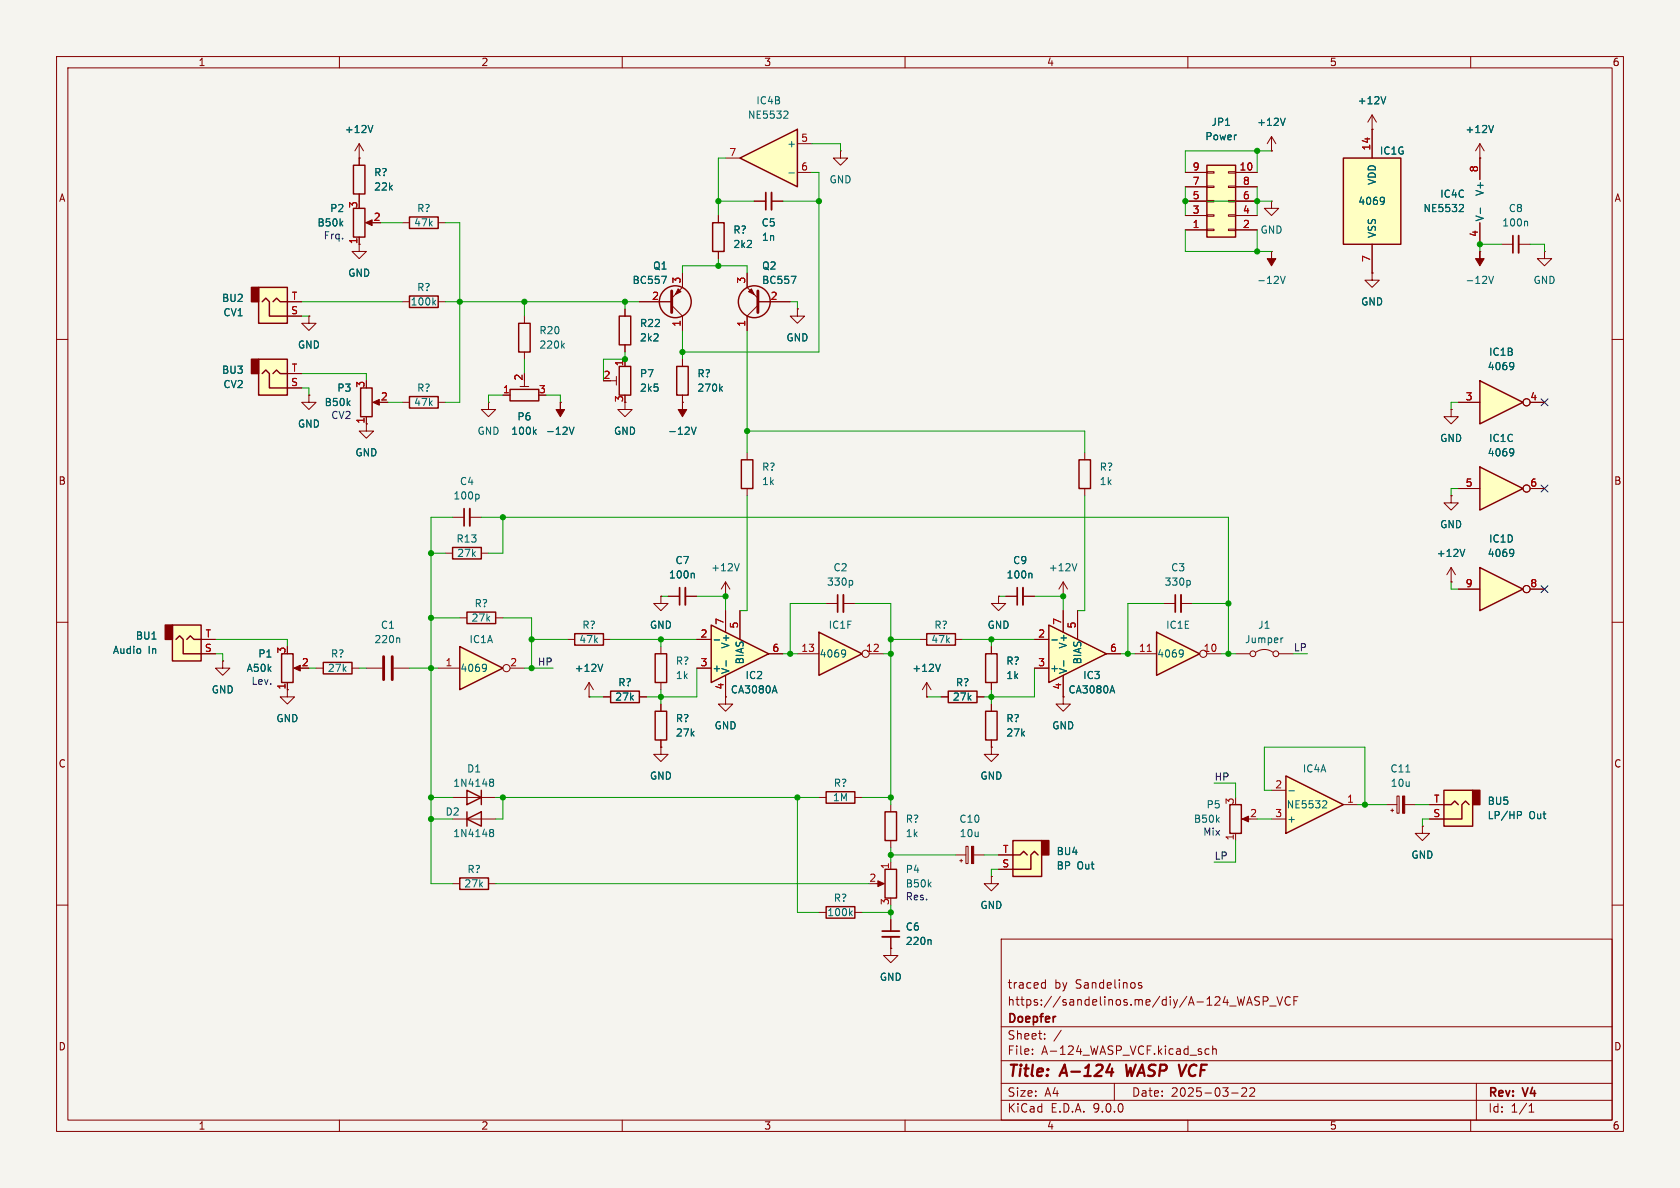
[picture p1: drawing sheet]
<svg xmlns="http://www.w3.org/2000/svg" width="297mm" height="210mm" viewBox="0 0 297 210" stroke-linecap="round" stroke-linejoin="round" font-family="sans-serif">
<path d="M0 0h297v210h-297z" fill="#f5f4ef" stroke="#f5f4ef" stroke-width=".18"/>
<g fill="none" stroke="#840000" stroke-width=".18">
<path d="M10 10h277v190h-277zM12 12h273v186h-273zM60 10v2M110 10v2M160 10v2M210 10v2M260 10v2M265.4 43.2h2.1M268.5 43.2h2M10 60h2M285 60h2M10 110h2"/>
<path d="M285 110h2M10 160h2M177 166h108v32h-108zM184.4 173.7l.4 .1M184.8 173.2v1.5M184.8 174.6l-.4 .1M201.8 173.8l-.3-.1-.3 .2 .1 .2 .5 .2v.3h-.6M220.4 177.7l.5-1.5 .5 1.5M220.5 177.3h.7M222.7 176.3l-.6-.1-.2 .1v.5l.6 .3 .2 .3-.3 .3-.6-.1M223.3 177l.7-.1 .2-.2-.1-.4-.2-.1h-.6v1.5M224.5 177.8h1.1"/>
<path d="M225.7 176.2l.5 1.5 .5-1.5M228.1 176.3a.6 .6 0 0 0-.7 0 .6 .6 0 0 0-.2 .8 .56 .56 0 0 0 .3 .5 .56 .56 0 0 0 .6 0M228.7 176.9h.5M229.5 176.2h-.8v1.5M285 160h2M60 198v2M110 198v2M160 198v2M177 194.5h108M177 191.5h108M177 187.5h108M177 181.5h108"/>
<path d="M182.5 186.3v.1M182.5 185.5v.1M184.7 183.6v.1M184.7 182.8v.1M187.6 182.1l-1.3 2M197 191.5v3M210 198v2M213.7 185.5l-.4-.1-.3 .3v.4l.2 .2h.5M214.4 185.5l.2-.1 .4 .1v.9M214.4 184.9v1.5M217.7 193.2h1.2M219.5 192.4l.6-.1 .2 .1 .1 .3-.9 1.1h.9"/>
<path d="M221 192.4l.5-.1 .2 .1 .1 .3-.9 1.1h.9M260 198v2M261 191.5v6.5M270.3 196.6h.9M270.3 195.5l.4-.4v1.5"/>
</g>
<path d="M195.6 189.5h1.2M196.6 188.9l-.2 1.3M199.1 188.2l.2 2 .6-1.4" fill="none" stroke="#840000" stroke-width=".4"/>
<path d="M267.5 41.7v3M186.5 179.7h.1" fill="none" stroke="#840000" stroke-width=".3"/>
<path d="M268.5 41.7v3" fill="none" stroke="#840000" stroke-width=".33"/>
<path d="M269.9 39.1l.2 .2v.6" fill="none" stroke="#006464" stroke-width=".18"/>
<path d="M261.6 100.3l7.6 3.8-7.6 3.9z" fill="#ffffc2"/>
<g fill="none" stroke="#840000" stroke-width=".25">
<path d="M62.5 29.2h2v5.1h-2zM62.5 36.8h2v5.1h-2zM72.4 38.4h5.1v2h-5.1zM72.4 52.3h5.1v2.1h-5.1zM63.8 68.6h2v5.1h-2zM90.2 68.8h5v2.1h-5zM57.1 117.1h5.1v2h-5.1zM261.6 100.3l7.6 3.8-7.6 3.9z"/>
<circle cx="119.4" cy="53.3" r="2.82"/>
</g>
<g fill="none" stroke="#840000" stroke-width=".18">
<path d="M63.5 27.9h.1M63.5 25.4v3.8M63.5 34.3v1.3M63.5 25.4l-.8 1.3M63.5 25.4l.8 1.3M65 39.4h1M71.1 39.4h1.3M77.5 39.4h1.2M148.6 26.7v1.2h1.3l-1.3 1.3-1.3-1.3h1.3M148.6 26.7h.1M261.6 27.9h.1M261.6 25.4v6.4"/>
<path d="M261.6 39.4v3.8M261.6 25.4l-.7 1.3M261.6 25.4l.8 1.3M63.5 41.9v2.6h1.3l-1.3 1.2-1.3-1.2h1.3M71.1 53.3h1.3M77.5 53.3h1.2M113 53.3h5.7M118.7 54l1.9 1.9v2.5M120.6 48.3v2.5l-1.9 1.9M261.6 44.5h.1M273 44.5v1.2h1.3l-1.3 1.3-1.2-1.3h1.2M273 44.5h.1"/>
<path d="M64.8 73.7v1.2M66.3 71.1h1M86.4 71.1v1.3h1.2l-1.2 1.3-1.3-1.3h1.3M86.4 71.1h.1M88.9 69.9h1.3M91.9 68.3h1.6M92.7 67.3v1M99.1 71.1h.1M256.5 87.6v1.3h1.3l-1.3 1.3-1.2-1.3h1.2M256.5 87.6h.1M55.9 118.1h1.2M62.2 118.1h1.3"/>
<path d="M256.5 102.9h.1M256.5 100.3l-.7 1.3M256.5 100.3l.8 1.3M256.5 100.3v2.6M257.8 104.1h3.8M270.5 104.1h2.5"/>
<circle cx="269.9" cy="104.1" r=".63"/>
</g>
<g fill="none" stroke="#006464" stroke-width=".18">
<path d="M65.9 22.2l-.4 1.2M258.2 36.1l.4 .1 .1 .3-.8 .9h.8M261.7 36.8v1M264 22.2l-.4 1.2M76.7 53.4l.3 .5M77 53.1l-.5 .5M117 48.8h.8l-.5 1.3M263.2 48.8l.4 1.3 .4-1.3M94.4 76.3l.4 .5M94.8 75.9l-.5 .5M100.6 75.5l.5 1.3 .4-1.3M259 97.1l-.5 1.3"/>
<path d="M267.4 97.1l.1 .1a1.03 1.03 0 0 1-.1 1.1M267.6 97.6l-.2 .3"/>
</g>
<g fill="#840000" stroke="#840000" stroke-width=".18">
<path d="M64.6 39.4l1.2-.5v1z"/>
<path d="M261.6 44.5v1.2h.8l-.8 1.3-.7-1.3h.7z"/>
<path d="M99.1 71.1v1.3h.7l-.7 1.3-.8-1.3h.8z"/>
<path d="M65.9 71.1l1.2-.5v1z"/>
<path d="M119.9 51.1l.5 .5-1 .5z"/>
</g>
<path d="M118.7 51.4v3.8" fill="none" stroke="#840000" stroke-width=".51"/>
<path d="M237.5 27.9h10.1v15.3h-10.1z" fill="#ffffc2"/>
<path d="M237.5 27.9h10.1v15.3h-10.1zM109.5 55.9h2v5.1h-2zM109.5 64.8h2v5.1h-2zM190.8 81.3h2v5.1h-2z" fill="none" stroke="#840000" stroke-width=".25"/>
<g fill="none" stroke="#840000" stroke-width=".18">
<path d="M224.8 26.7h.1M224.8 24.1l-.8 1.3M224.8 24.1l.8 1.3M224.8 24.1v2.6M242.6 22.9h.1M242.6 20.3v7.6M242.6 20.3l-.8 1.3M242.6 20.3l.7 1.3M110.5 54.6v1.3M242.6 43.2v5.1M107.9 67.3h1.1M109 66.5v1.6"/>
<path d="M110.5 71.1v1.3h1.3l-1.3 1.3-1.3-1.3h1.3M110.5 61v1.2M110.5 63.5v1.3M191.8 80v1.3M191.8 86.4v1.2"/>
</g>
<path d="M245 17.1l-.4 1.3M227.2 20.9l-.4 1.3M244.5 34.9l.2 .1a1.03 1.03 0 0 1-.2 1.1M244.7 35.4l-.2 .3" fill="none" stroke="#006464" stroke-width=".18"/>
<path d="M261.6 82.6l7.6 3.8-7.6 3.8z" fill="#ffffc2"/>
<path d="M261.6 82.6l7.6 3.8-7.6 3.8z" fill="none" stroke="#840000" stroke-width=".25"/>
<g fill="none" stroke="#840000" stroke-width=".18">
<path d="M256.5 72.4v1.3h1.3l-1.3 1.2-1.2-1.2h1.2M256.5 72.4h.1M257.8 86.4h3.8M270.5 86.4h2.5"/>
<circle cx="269.9" cy="86.4" r=".63"/>
</g>
<path d="M267.4 79.3l.1 .1a1.03 1.03 0 0 1-.1 1.1M267.6 79.9l-.2 .2" fill="none" stroke="#006464" stroke-width=".18"/>
<path d="M261.6 67.3l7.6 3.8-7.6 3.8z" fill="#ffffc2"/>
<path d="M119.6 64.8h2.1v5.1h-2.1zM261.6 67.3l7.6 3.8-7.6 3.8zM115.8 115.6h2.1v5.1h-2.1zM174.2 115.6h2.1v5.1h-2.1zM115.8 125.7h2.1v5.1h-2.1zM146 140h5.1v2h-5.1zM156.5 143.5h2v5.1h-2z" fill="none" stroke="#840000" stroke-width=".25"/>
<g fill="none" stroke="#840000" stroke-width=".18">
<path d="M224.8 44.5h.1M242.6 48.3v1.2h1.2l-1.2 1.3-1.3-1.3h1.3M242.6 48.3h.1M120.6 71.1h.1M120.6 63.5v1.3M120.6 69.9v1.2M257.8 71.1h3.8M270.5 71.1h2.5M116.8 114.3v1.3M175.3 114.3v1.3M116.8 120.7v1.2M116.8 124.5v1.2"/>
<path d="M116.8 130.8v1.3M128.3 123.2v1.3h1.2l-1.2 1.2-1.3-1.2h1.3M128.3 123.2h.1M163.8 123.2h.1M163.8 120.7l-.7 1.2M163.8 120.7l.8 1.2M163.8 120.7v2.5M175.3 120.7v1.2M144.8 141h1.2M151.1 141h1.3M157.5 142.2v1.3M157.5 148.6v1.3"/>
<path d="M168.9 151.1h1.9M169.7 152.1h.5M169.9 151.9v.5M170.8 149.6h.3v3.1h-.3zM172.1 151.1h1.9"/>
<circle cx="269.9" cy="71.1" r=".63"/>
</g>
<path d="M226.4 48.8l.4 1.3 .4-1.3M122.2 75.5l.4 1.3 .5-1.3M127.4 68.7l.3 .5M127.7 68.3l-.5 .5M267.4 64.1l.1 .1a1.03 1.03 0 0 1-.1 1.1M267.6 64.6l-.2 .3M166.2 117.4l-.4 1.3" fill="none" stroke="#006464" stroke-width=".18"/>
<g fill="#840000" stroke="#840000" stroke-width=".18">
<path d="M224.8 44.5v1.2h.8l-.8 1.3-.8-1.3h.8z"/>
<path d="M120.6 71.1v1.3h.8l-.8 1.3-.7-1.3h.7z"/>
<path d="M171.8 149.6h.3v3.1h-.3z"/>
</g>
<path d="M185.4 110.5l10.2 5.1-10.2 5.1z" fill="#ffffc2"/>
<path d="M131.1 81.3h2v5.1h-2zM185.4 110.5l10.2 5.1-10.2 5.1zM107.9 122.2h5.1v2h-5.1z" fill="none" stroke="#840000" stroke-width=".25"/>
<g fill="none" stroke="#840000" stroke-width=".18">
<path d="M132.1 80v1.3M132.1 86.4v1.2M118.1 105.4h2M121.2 105.4h2M128.3 105.4h.1M128.3 102.9l-.8 1.2M128.3 102.9l.7 1.2M128.3 102.9v2.5M182.9 113h2.5M182.9 118.1h2.5M188 108v3.8M188 119.4v3.8"/>
<path d="M190.5 108v5M195.6 115.6h2.5M104.1 123.2h.1M104.1 120.7l-.7 1.2M104.1 120.7l.8 1.2M104.1 120.7v2.5M106.7 123.2h1.2M113 123.2h1.3M116.8 132.1v1.3h1.3l-1.3 1.2-1.2-1.2h1.2M116.8 132.1h.1"/>
</g>
<path d="M130.7 99.6l-.4 1.3M106.6 117.4l-.5 1.3M122.6 101.3l.1 .2v.7M185.9 113.1h1M188.1 116.8v1M196.6 121.2l.5 1.3" fill="none" stroke="#006464" stroke-width=".18"/>
<path d="M120.1 103.9v3" fill="none" stroke="#840000" stroke-width=".3"/>
<path d="M121.2 103.9v3" fill="none" stroke="#840000" stroke-width=".33"/>
<path d="M125.7 110.5l10.2 5.1-10.2 5.1z" fill="#ffffc2"/>
<path d="M101.6 112h5.1v2h-5.1zM125.7 110.5l10.2 5.1-10.2 5.1z" fill="none" stroke="#840000" stroke-width=".25"/>
<path d="M100.3 113h1.3M106.7 113h1.2M116.8 105.4v1.3h1.3l-1.3 1.3-1.2-1.3h1.2M116.8 105.4h.1M123.2 113h2.5M123.2 118.1h2.5M128.3 108v3.8M128.3 119.4v3.8M130.8 108v5M135.9 115.6h2.5" fill="none" stroke="#840000" stroke-width=".18"/>
<path d="M126.3 113.1h.9M128.4 116.8v1M136.9 121.2l.5 1.3" fill="none" stroke="#006464" stroke-width=".18"/>
<path d="M179.1 148.6h5v6.3h-5z" fill="#ffffc2"/>
<path d="M184.1 148.6h1.3v2.5h-1.3z" fill="#840000" stroke="#840000" stroke-width=".25"/>
<path d="M126 39.4h2v5.1h-2zM91.7 57.2h2v5h-2zM72.4 70.1h5.1v2h-5.1zM174.2 125.7h2.1v5.1h-2.1zM179.1 148.6h5v6.3h-5zM179.1 151.1h1.2l.7-.6 .6 .6M183.5 151.1l-.6-.6-.7 .6v2.6h-3.1" fill="none" stroke="#840000" stroke-width=".25"/>
<g fill="none" stroke="#840000" stroke-width=".18">
<path d="M127 38.1v1.3M133.3 35.6h2.1M136.4 35.6h2M224.8 35.6v1.2h1.3l-1.3 1.3-1.3-1.3h1.3M224.8 35.6h.1M92.7 55.9v1.3M127 44.5v1.2M141 54.6v1.3h1.2l-1.2 1.3-1.3-1.3h1.3M141 54.6h.1M71.1 71.1h1.3M77.5 71.1h1.2M92.7 62.2v1.3"/>
<path d="M146 106.7h2.1M149.1 106.7h2M176.5 105.4v1.3h1.3l-1.3 1.3-1.2-1.3h1.2M176.5 105.4h.1M177.8 105.4h2M180.8 105.4h2.1M188 105.4h.1M188 102.9l-.8 1.2M188 102.9l.7 1.2M188 102.9v2.5M175.3 132.1v1.3h1.2l-1.2 1.2-1.3-1.2h1.3M175.3 132.1h.1"/>
<path d="M175.3 124.5v1.2M175.3 130.8v1.3M188 123.2v1.3h1.2l-1.2 1.2-1.3-1.2h1.3M188 123.2h.1M176.5 153.7h2.6M176.5 151.1h2.6"/>
</g>
<path d="M99.4 61.1l.4 .4M99.8 60.7l-.5 .5M190.4 99.6l-.4 1.3M150.5 102.6l.2 .2v.4l-.2 .2M182.3 101.3l.1 .2v.7" fill="none" stroke="#006464" stroke-width=".18"/>
<path d="M135.4 34v3.1M148.1 105.2v3M179.8 103.9v3" fill="none" stroke="#840000" stroke-width=".3"/>
<path d="M136.4 34v3.1M149.1 105.2v3M180.8 103.9v3" fill="none" stroke="#840000" stroke-width=".33"/>
<path d="M144.8 111.8l7.6 3.8-7.6 3.8z" fill="#ffffc2"/>
<path d="M49.8 115.6h2v5.1h-2zM144.8 111.8l7.6 3.8-7.6 3.8zM163.8 112h5.1v2h-5.1zM167.6 122.2h5.1v2h-5.1zM156.5 153.7h2v5.1h-2zM146 160.3h5.1v2h-5.1z" fill="none" stroke="#840000" stroke-width=".25"/>
<g fill="none" stroke="#840000" stroke-width=".18">
<path d="M52.3 118.1h1M141 115.6h3.8M153.7 115.6h2.5M162.6 113h1.2M168.9 113h1.3M50.8 120.7v2.5h1.3l-1.3 1.3-1.3-1.3h1.3M166.4 123.2h1.2M172.7 123.2h1.3M154.9 156.2h1.1M157.5 152.4v1.3M175.3 154.9v1.3h1.2l-1.2 1.3-1.3-1.3h1.3M175.3 154.9h.1"/>
<path d="M251.5 146.1v1.2h1.2l-1.2 1.3-1.3-1.3h1.3M251.5 146.1h.1M144.8 161.3h1.2M151.1 161.3h1.3"/>
<circle cx="153" cy="115.6" r=".63"/>
</g>
<path d="M149.3 114.9l.1 .1a1.03 1.03 0 0 1-.1 1.1M149.5 115.4l-.2 .3M150.3 161.4l.4 .5M150.7 161l-.5 .5" fill="none" stroke="#006464" stroke-width=".18"/>
<g fill="#840000" stroke="#840000" stroke-width=".18">
<path d="M155.2 155.7l1.1 .5-1.1 .5z"/>
<path d="M51.9 118.1l1.2-.5v1z"/>
</g>
<path d="M255.3 139.7h5v6.4h-5z" fill="#ffffc2"/>
<path d="M260.3 139.7h1.3v2.5h-1.3z" fill="#840000" stroke="#840000" stroke-width=".25"/>
<path d="M255.3 139.7h5v6.4h-5zM255.3 142.2h1.2l.7-.6 .6 .6M259.7 142.2l-.6-.6-.7 .6v2.6h-3.1" fill="none" stroke="#840000" stroke-width=".25"/>
<path d="M205.7 106.7h2.1M208.8 106.7h2M252.7 144.8h2.6M252.7 142.2h2.6" fill="none" stroke="#840000" stroke-width=".18"/>
<path d="M210.2 102.6l.2 .2v.4l-.2 .2M268.3 143.5h.4l.3 .2-.1 .4h-.6" fill="none" stroke="#006464" stroke-width=".18"/>
<path d="M207.8 105.2v3" fill="none" stroke="#840000" stroke-width=".3"/>
<path d="M208.8 105.2v3" fill="none" stroke="#840000" stroke-width=".33"/>
<path d="M45.7 50.8h5.1v6.4h-5.1z" fill="#ffffc2"/>
<path d="M44.4 50.8h1.3v2.5h-1.3z" fill="#840000" stroke="#840000" stroke-width=".25"/>
<path d="M45.7 50.8h5.1v6.4h-5.1zM46.4 53.3l.6-.6 .6 .6v2.6h3.2M48.3 53.3l.6-.6 .6 .6h1.3" fill="none" stroke="#840000" stroke-width=".25"/>
<path d="M50.8 55.9h2.5M50.8 53.3h2.5" fill="none" stroke="#840000" stroke-width=".18"/>
<path d="M45.7 63.5h5.1v6.4h-5.1z" fill="#ffffc2"/>
<path d="M44.4 63.5h1.3v2.5h-1.3z" fill="#840000" stroke="#840000" stroke-width=".25"/>
<path d="M45.7 63.5h5.1v6.4h-5.1zM46.4 66l.6-.6 .6 .6v2.6h3.2M48.3 66l.6-.6 .6 .6h1.3M80 96.8h5.1v2h-5.1zM82.5 108.2h5.1v2h-5.1zM82.5 139.7l2.6 1.3-2.6 1.2zM85.1 139.7v2.5M81.3 155.2h5.1v2h-5.1zM82.5 144.8l2.6-1.3v2.6zM82.5 143.5v2.6M217.4 142.2h2.1v5.1h-2.1z" fill="none" stroke="#840000" stroke-width=".25"/>
<g fill="none" stroke="#840000" stroke-width=".18">
<path d="M54.6 55.9v1.3h1.3l-1.3 1.2-1.3-1.2h1.3M54.6 55.9h.1M50.8 68.6h2.5M50.8 66h2.5M78.7 97.8h1.3M80 91.4h2M83.1 91.4h2M85.1 97.8h1.3M64.8 118.1h2.8M69.6 118.1h2.8M81.3 109.2h1.2M87.6 109.2h1.3"/>
<path d="M218.4 115.6h2.6M222 115.3a2.54 2.54 0 0 1 3 0M226.1 115.6h2.5M80 141h7.6M80 144.8h7.6M80 156.2h1.3M86.4 156.2h1.2M218.4 147.3v1.3M220 144.8h1M245.1 142.2h1.9M245.9 143.3h.5M246.1 143v.5"/>
<path d="M247 140.7h.3v3.1h-.3zM248.3 142.2h1.9M157.5 167.6v1.3h-1.3l1.3 1.3 1.2-1.3h-1.2M157.5 167.6h.1M157.5 162.6v2M157.5 165.6v2"/>
<circle cx="221.5" cy="115.6" r=".51"/>
<circle cx="225.6" cy="115.6" r=".51"/>
</g>
<g fill="none" stroke="#006464" stroke-width=".18">
<path d="M84.5 87.4l.2 .2v.4l-.2 .2M70.5 112.8l.2 .1v.7M226.8 112.8l-.3 .1M86.7 138.2l.1 .1M86.7 137.8l.3-.1 .2 .2 .1 .1-.3 .3M86.8 138.3h.2M86.8 138.3h-.1M87 138.3l.3 .2-.1 .4-.2 .1-.3-.1M248.5 136.5h.8M86.7 146.7l.3-.1 .2 .2 .1 .1-.3 .3M86.7 147.1l.1 .1M86.8 147.2h.2"/>
<path d="M86.8 147.2h-.1M87 147.2l.3 .2-.1 .4-.2 .1-.3-.1M164.4 166.1l.2 .2v.7"/>
</g>
<path d="M82 89.9v3.1M156 164.6h3" fill="none" stroke="#840000" stroke-width=".3"/>
<path d="M83.1 89.9v3.1M156 165.6h3" fill="none" stroke="#840000" stroke-width=".33"/>
<path d="M67.8 116.1v4M69.3 116.1v4" fill="none" stroke="#840000" stroke-width=".51"/>
<g fill="#840000" stroke="#840000" stroke-width=".18">
<path d="M219.6 144.8l1.1-.5v1z"/>
<path d="M248 140.7h.3v3.1h-.3z"/>
</g>
<path d="M130.8 27.9l10.2-5v10.1z" fill="#ffffc2"/>
<path d="M130.8 27.9l10.2-5v10.1z" fill="none" stroke="#840000" stroke-width=".25"/>
<path d="M128.3 27.9h2.5M141 25.4h2.5M141 30.5h2.5" fill="none" stroke="#840000" stroke-width=".18"/>
<path d="M138.8 19.6l.4 .1 .1 .3-.8 .9h.8M139.5 30.6h.9" fill="none" stroke="#006464" stroke-width=".18"/>
<path d="M30.5 110.5h5.1v6.3h-5.1z" fill="#ffffc2"/>
<path d="M29.2 110.5h1.3v2.5h-1.3z" fill="#840000" stroke="#840000" stroke-width=".25"/>
<path d="M30.5 110.5h5.1v6.3h-5.1zM31.1 113l.6-.6 .7 .6v2.6h3.2M33 113l.7-.6 .6 .6h1.3" fill="none" stroke="#840000" stroke-width=".25"/>
<path d="M54.6 69.9v1.2h1.3l-1.3 1.3-1.3-1.3h1.3M54.6 69.9h.1M64.8 74.9v1.3h1.2l-1.2 1.3-1.3-1.3h1.3M35.6 115.6h2.5M35.6 113h2.5M39.4 116.8v1.3h1.2l-1.2 1.3-1.3-1.3h1.3M39.4 116.8h.1" fill="none" stroke="#840000" stroke-width=".18"/>
<path d="M213.4 29.2h5v12.7h-5z" fill="#ffffc2"/>
<path d="M213.4 29.2h5v12.7h-5z" fill="none" stroke="#840000" stroke-width=".25"/>
<g fill="none" stroke="#840000" stroke-width=".18">
<path d="M209.5 38.1h3.9M209.5 35.6h3.9M209.5 33h3.9M209.5 30.5h3.9M213.4 38h1.2v.2h-1.2zM213.4 35.4h1.2v.3h-1.2zM213.4 32.9h1.2v.2h-1.2zM213.4 30.4h1.2v.2h-1.2zM217.2 38h1.2v.2h-1.2zM217.2 35.4h1.2v.3h-1.2zM217.2 32.9h1.2v.2h-1.2zM217.2 30.4h1.2v.2h-1.2z"/>
<path d="M218.4 38.1h3.8M218.4 35.6h3.8M218.4 33h3.8M218.4 30.5h3.8M209.5 40.6h3.9M213.4 40.5h1.2v.3h-1.2zM217.2 40.5h1.2v.3h-1.2zM218.4 40.6h3.8"/>
</g>
<path d="M204.5 111.8l7.6 3.8-7.6 3.8z" fill="#ffffc2"/>
<g fill="none" stroke="#840000" stroke-width=".25">
<path d="M204.5 111.8l7.6 3.8-7.6 3.8z"/>
<circle cx="133.3" cy="53.3" r="2.82"/>
</g>
<g fill="none" stroke="#840000" stroke-width=".18">
<path d="M132.1 48.3v2.5l1.9 1.9M134 54l-1.9 1.9v2.5M134 53.3h5.7M200.7 115.6h3.8M213.4 115.6h2.5"/>
<circle cx="212.7" cy="115.6" r=".63"/>
</g>
<path d="M202.8 115.2h.7" fill="none" stroke="#a90000" stroke-width=".18"/>
<path d="M139.9 48.8h.8l-.5 1.3M208.9 114.9l.2 .1a1.03 1.03 0 0 1-.2 1.1M209.2 115.4l-.3 .3" fill="none" stroke="#006464" stroke-width=".18"/>
<path d="M134 51.4v3.8" fill="none" stroke="#840000" stroke-width=".51"/>
<path d="M132.3 51.6l.5-.5 .5 1z" fill="#840000" stroke="#840000" stroke-width=".18"/>
<path d="M227.3 137.2l10.2 5-10.2 5.1z" fill="#ffffc2"/>
<path d="M227.3 137.2l10.2 5-10.2 5.1z" fill="none" stroke="#840000" stroke-width=".25"/>
<path d="M224.8 139.7h2.5M224.8 144.8h2.5M237.5 142.2h2.5" fill="none" stroke="#840000" stroke-width=".18"/>
<path d="M227.9 139.8h.9M234 141.5l.4 .1 .2 .3-.8 .9h.8" fill="none" stroke="#006464" stroke-width=".18"/>
<path d="M81.3 114.3l7.6 3.8-7.6 3.8z" fill="#ffffc2"/>
<path d="M81.3 114.3l7.6 3.8-7.6 3.8z" fill="none" stroke="#840000" stroke-width=".25"/>
<g fill="none" stroke="#840000" stroke-width=".18">
<path d="M63.5 27.9h.1M63.5 27.9v1.3M63.5 34.3v1.3M127 38.1v1.3M133.3 35.6h2.1M136.4 35.6h2M209.5 38.1h3.9M209.5 35.6h3.9M209.5 33h3.9M209.5 30.5h3.9M218.4 38.1h3.8M218.4 35.6h3.8"/>
<path d="M218.4 33h3.8M218.4 30.5h3.8M224.8 26.7h.1M242.6 22.9h.1M242.6 22.9v5M261.6 27.9h.1M261.6 27.9v3.9M261.6 39.4v3.8M50.8 53.3h2.5M50.8 55.9h2.5M54.6 55.9h.1M63.5 41.9v1.3"/>
<path d="M110.5 54.6v1.3M113 53.3h5.7M120.6 48.3v2.5M120.6 55.9v2.5M127 44.5v1.2M132.1 48.3v2.5M132.1 55.9v2.5M134 53.3h5.7M141 54.6h.1M209.5 40.6h3.9M218.4 40.6h3.8M242.6 48.3h.1"/>
<path d="M242.6 43.2v5.1M50.8 68.6h2.5M50.8 66h2.5M54.6 69.9h.1M64.8 73.7v1.2M88.9 69.9h1.3M99.1 71.1h.1M110.5 61v1.2M110.5 63.5v1.3M120.6 71.1h.1M120.6 63.5v1.3M120.6 69.9v1.2"/>
<path d="M256.5 72.4h.1M257.8 71.1h3.8M270.5 71.1h2.5M256.5 87.6h.1M257.8 86.4h3.8M270.5 86.4h2.5M35.6 113h2.5M35.6 115.6h2.5M39.4 116.8h.1M77.5 118.1h3.8M90.2 118.1h2.5M116.8 105.4h.1"/>
<path d="M118.1 105.4h2M121.2 105.4h2M123.2 118.1h2.5M123.2 113h2.5M128.3 108v3.8M128.3 119.4v3.8M130.8 108v5M135.9 115.6h2.5M175.3 114.3v1.3M176.5 105.4h.1M177.8 105.4h2M180.8 105.4h2.1"/>
<path d="M182.9 118.1h2.5M182.9 113h2.5M188 108v3.8M188 119.4v3.8M190.5 108v5M195.6 115.6h2.5M256.5 102.9h.1M257.8 104.1h3.8M270.5 104.1h2.5M50.8 120.7v1.2M104.1 123.2h.1M106.7 123.2h1.2"/>
<path d="M113 123.2h1.3M116.8 132.1h.1M116.8 124.5v1.2M116.8 130.8v1.3M128.3 123.2h.1M163.8 123.2h.1M166.4 123.2h1.2M172.7 123.2h1.3M175.3 132.1h.1M175.3 120.7v1.2M175.3 124.5v1.2M175.3 130.8v1.3"/>
<path d="M188 123.2h.1M175.3 154.9h.1M176.5 153.7h2.6M176.5 151.1h2.6M251.5 146.1h.1M252.7 144.8h2.6M252.7 142.2h2.6M157.5 167.6h.1M157.5 162.6v2M157.5 165.6v2"/>
<circle cx="269.9" cy="71.1" r=".63"/>
<circle cx="269.9" cy="86.4" r=".63"/>
<circle cx="89.5" cy="118.1" r=".63"/>
<circle cx="269.9" cy="104.1" r=".63"/>
</g>
<g fill="none" stroke="#006464" stroke-width=".18">
<path d="M245 17.1l-.4 1.3M65.9 22.2l-.4 1.2M227.2 20.9l-.4 1.3M244.5 34.9l.2 .1a1.03 1.03 0 0 1-.2 1.1M244.7 35.4l-.2 .3M258.2 36.1l.4 .1 .1 .3-.8 .9h.8M261.7 36.8v1M264 22.2l-.4 1.2M117 48.8h.8l-.5 1.3M139.9 48.8h.8l-.5 1.3M94.4 76.3l.4 .5M94.8 75.9l-.5 .5"/>
<path d="M100.6 75.5l.5 1.3 .4-1.3M122.2 75.5l.4 1.3 .5-1.3M127.4 68.7l.3 .5M127.7 68.3l-.5 .5M267.4 79.3l.1 .1a1.03 1.03 0 0 1-.1 1.1M267.4 64.1l.1 .1a1.03 1.03 0 0 1-.1 1.1M267.6 79.9l-.2 .2M267.6 64.6l-.2 .3M259 97.1l-.5 1.3M267.4 97.1l.1 .1a1.03 1.03 0 0 1-.1 1.1M267.6 97.6l-.2 .3M85.8 117.4l.1 .1a1.03 1.03 0 0 1-.1 1.1"/>
<path d="M86 118l-.2 .2M106.6 117.4l-.5 1.3M122.6 101.3l.1 .2v.7M126.3 113.1h.9M128.4 116.8v1M166.2 117.4l-.4 1.3M182.3 101.3l.1 .2v.7M185.9 113.1h1M188.1 116.8v1M136.9 121.2l.5 1.3M196.6 121.2l.5 1.3M268.3 143.5h.4l.3 .2-.1 .4h-.6"/>
<path d="M164.4 166.1l.2 .2v.7"/>
</g>
<g fill="none" stroke="#009600" stroke-width=".18">
<path d="M67.3 39.4h3.8M78.7 39.4h2.6v31.7h-2.6M127 35.6h6.3M128.3 27.9h-1.3v10.2M138.4 35.6h6.4M143.5 30.5h1.3v31.7h-24.2M143.5 25.4h5.1v1.3M209.5 35.6h15.3M209.5 33v5.1M222.2 26.7v3.8M222.2 33v5.1M224.8 26.7h-15.3v3.8"/>
<path d="M53.3 53.3h17.8M53.3 55.9h1.3M78.7 53.3h34.3M92.7 53.3v2.6M110.5 53.3v1.3M120.6 48.3v-1.3h11.5v1.3M120.6 58.4v5.1M127 45.7v1.3M132.1 58.4v21.6M139.7 53.3h1.3v1.3M209.5 40.6v3.9h15.3M222.2 40.6v3.9"/>
<path d="M265.4 43.2h-3.8v1.3M270.5 43.2h2.5v1.3M53.3 68.6h1.3v1.3M53.3 66h11.5v1.3M68.6 71.1h2.5M88.9 69.9h-2.5v1.2M92.7 63.5v2.5M96.5 69.9h2.6v1.2M110.5 62.2v1.3h-3.8v3.8M132.1 76.2h59.7v3.8M257.8 71.1h-1.3v1.3M76.2 97.8h2.5"/>
<path d="M80 91.4h-3.8v64.8h3.8M85.1 91.4h132.1v24.2M88.9 91.4v6.4h-2.5M132.1 87.6v20.4h-1.3M191.8 87.6v20.4h-1.3M257.8 86.4h-1.3v1.2M38.1 113h12.7v1.3M38.1 115.6h1.3v1.2M54.6 118.1h1.3M63.5 118.1h1.3M72.4 118.1h5.1M76.2 109.2h5.1"/>
<path d="M88.9 109.2h5.1v8.9M92.7 118.1h5.1M94 113h6.3M107.9 113h15.3M116.8 105.4h1.3M116.8 113v1.3M123.2 105.4h5.1v2.6M123.2 118.1v5.1h-8.9M138.4 115.6h2.6M146 106.7h-6.3v8.9M151.1 106.7h6.4v35.5M156.2 115.6h1.3"/>
<path d="M157.5 113h5.1M170.2 113h12.7M175.3 113v1.3M176.5 105.4h1.3M182.9 105.4h5.1v2.6M182.9 118.1v5.1h-8.9M198.1 115.6h2.6M205.7 106.7h-6.3v8.9M210.8 106.7h6.4M215.9 115.6h2.5M256.5 102.9v1.2h1.3M104.1 123.2h2.6"/>
<path d="M116.8 121.9v2.6M163.8 123.2h2.6M175.3 121.9v2.6M214.6 138.4h3.8v2.6M224.8 139.7h-1.3v-7.6h17.8v10.1M76.2 144.8h3.8M76.2 141h3.8M87.6 156.2h66.1M87.6 141h57.2M88.9 141v3.8h-1.3M141 141v20.3h3.8M152.4 141h5.1"/>
<path d="M157.5 149.9v2.5M157.5 151.1h11.4M174 151.1h2.5M176.5 153.7h-1.2v1.2M218.4 148.6v3.8h-3.8M222.2 144.8h2.6M240 142.2h5.1M250.2 142.2h2.5M252.7 144.8h-1.2v1.3M152.4 161.3h5.1M157.5 160v2.6"/>
</g>
<path d="M272.4 70.5l1.3 1.2M273.7 70.5l-1.3 1.2M272.4 85.8l1.3 1.2M273.7 85.8l-1.3 1.2M272.4 103.5l1.3 1.2M273.7 103.5l-1.3 1.2" fill="none" stroke="#000084" stroke-width=".18"/>
<g fill="#009600" stroke="#009600" stroke-width=".18">
<circle cx="199.4" cy="115.6" r=".46"/>
<circle cx="217.2" cy="115.6" r=".46"/>
<circle cx="217.2" cy="106.7" r=".46"/>
<circle cx="241.3" cy="142.2" r=".46"/>
<circle cx="157.5" cy="161.3" r=".46"/>
<circle cx="141" cy="141" r=".46"/>
<circle cx="157.5" cy="151.1" r=".46"/>
<circle cx="222.2" cy="26.7" r=".46"/>
<circle cx="127" cy="35.6" r=".46"/>
<circle cx="144.8" cy="35.6" r=".46"/>
<circle cx="222.2" cy="44.5" r=".46"/>
<circle cx="222.2" cy="35.6" r=".46"/>
<circle cx="209.5" cy="35.6" r=".46"/>
<circle cx="261.6" cy="43.2" r=".46"/>
<circle cx="157.5" cy="115.6" r=".46"/>
<circle cx="157.5" cy="113" r=".46"/>
<circle cx="188" cy="105.4" r=".46"/>
<circle cx="139.7" cy="115.6" r=".46"/>
<circle cx="157.5" cy="141" r=".46"/>
<circle cx="175.3" cy="123.2" r=".46"/>
<circle cx="175.3" cy="113" r=".46"/>
<circle cx="116.8" cy="113" r=".46"/>
<circle cx="88.9" cy="91.4" r=".46"/>
<circle cx="128.3" cy="105.4" r=".46"/>
<circle cx="116.8" cy="123.2" r=".46"/>
<circle cx="127" cy="47" r=".46"/>
<circle cx="92.7" cy="53.3" r=".46"/>
<circle cx="110.5" cy="53.3" r=".46"/>
<circle cx="81.3" cy="53.3" r=".46"/>
<circle cx="120.6" cy="62.2" r=".46"/>
<circle cx="132.1" cy="76.2" r=".46"/>
<circle cx="110.5" cy="63.5" r=".46"/>
<circle cx="76.2" cy="118.1" r=".46"/>
<circle cx="76.2" cy="109.2" r=".46"/>
<circle cx="76.2" cy="97.8" r=".46"/>
<circle cx="94" cy="113" r=".46"/>
<circle cx="76.2" cy="144.8" r=".46"/>
<circle cx="76.2" cy="141" r=".46"/>
<circle cx="88.9" cy="141" r=".46"/>
<circle cx="94" cy="118.1" r=".46"/>
</g>
<g font-size="2.8" fill="#840000">
<text x="178" y="190.9">Title:</text>
<text x="187.7" y="190.9">A-124</text>
<text x="199.9" y="190.9">WASP VCF</text>
</g>
<g font-size="2.1" fill="#840000">
<text x="178" y="178">https://sandelinos.me/diy/A-124_WASP_VCF</text>
<text x="178" y="175">traced</text>
<text x="186.4" y="175">by</text>
<text x="190.2" y="175">Sandelinos</text>
<text x="178" y="184">Sheet:</text>
<text x="178" y="181.2">Doepfer</text>
<text x="178" y="186.7">File:</text>
<text x="184.1" y="186.7">A-124_WASP_VCF.kicad_sch</text>
<text x="178" y="196.9">KiCad</text>
<text x="178" y="194.1">Size:</text>
<text x="184.7" y="194.1">A4</text>
<text x="185.7" y="196.9">E.D.A.</text>
<text x="193.3" y="196.9">9.0.0</text>
<text x="200" y="194.1">Date:</text>
<text x="207" y="194.1">2025-03-22</text>
<text x="263" y="194.3">Rev:</text>
<text x="263" y="196.9">Id:</text>
<text x="267.1" y="196.9">1/1</text>
<text x="269.4" y="194.3">V4</text>
</g>
<g font-size="1.8" fill="#840000">
<text x="35" y="11.9">1</text>
<text x="85" y="11.9">2</text>
<text x="135" y="11.9">3</text>
<text x="185" y="11.9">4</text>
<text x="235" y="11.9">5</text>
<text x="285" y="11.9">6</text>
<text x="10.3" y="35.9">A</text>
<text x="285.3" y="35.9">A</text>
<text x="110.2" y="71.2" transform="rotate(-90 110.2 71.2)">3</text>
<text x="64.5" y="75" transform="rotate(-90 64.5 75)">1</text>
<text x="10.3" y="85.9">B</text>
<text x="285.3" y="85.9">B</text>
<text x="10.3" y="135.9">C</text>
<text x="285.3" y="135.9">C</text>
<text x="10.3" y="185.9">D</text>
<text x="285.3" y="185.9">D</text>
<text x="35" y="199.9">1</text>
<text x="85" y="199.9">2</text>
<text x="135" y="199.9">3</text>
<text x="185" y="199.9">4</text>
<text x="235" y="199.9">5</text>
<text x="285" y="199.9">6</text>
</g>
<g font-size="1.8" fill="#006464">
<text x="60.9" y="23.7">+12V</text>
<text x="132.1" y="21.2">NE5532</text>
<text x="133.6" y="18.6">IC4B</text>
<text x="214.1" y="22.5">JP1</text>
<text x="222.1" y="22.5">+12V</text>
<text x="239.9" y="18.6">+12V</text>
<text x="259" y="23.7">+12V</text>
<text x="139.1" y="26.3">+</text>
<text x="213" y="25">Power</text>
<text x="243.8" y="27.5">IC1G</text>
<text x="66" y="33.9">22k</text>
<text x="66" y="31.3">R?</text>
<text x="146.6" y="32.6">GND</text>
<text x="243.4" y="32.8" transform="rotate(-90 243.4 32.8)">VDD</text>
<text x="254.5" y="35.2">IC4C</text>
<text x="262.5" y="34.7" transform="rotate(-90 262.5 34.7)">V+</text>
<text x="56" y="40.2">B50k</text>
<text x="58.3" y="37.7">P2</text>
<text x="73.1" y="40.2">47k</text>
<text x="73.6" y="37.7">R?</text>
<text x="129.5" y="41.5">R?</text>
<text x="134.5" y="40.2">C5</text>
<text x="222.8" y="41.5">GND</text>
<text x="240" y="36.4">4069</text>
<text x="251.5" y="37.7">NE5532</text>
<text x="262.5" y="39.2" transform="rotate(-90 262.5 39.2)">V-</text>
<text x="265.5" y="40.2">100n</text>
<text x="266.6" y="37.7">C8</text>
<text x="115.4" y="47.9">Q1</text>
<text x="129.5" y="44">2k2</text>
<text x="134.6" y="42.8">1n</text>
<text x="134.6" y="47.9">Q2</text>
<text x="243.4" y="42.2" transform="rotate(-90 243.4 42.2)">VSS</text>
<text x="39.2" y="53.6">BU2</text>
<text x="61.5" y="49.1">GND</text>
<text x="73.6" y="51.7">R?</text>
<text x="111.7" y="50.4">BC557</text>
<text x="134.6" y="50.4">BC557</text>
<text x="222.1" y="50.4">-12V</text>
<text x="259" y="50.4">-12V</text>
<text x="271" y="50.4">GND</text>
<text x="39.4" y="56.1">CV1</text>
<text x="72.5" y="54.2">100k</text>
<text x="95.3" y="59.3">R20</text>
<text x="113" y="58">R22</text>
<text x="240.5" y="54.2">GND</text>
<text x="52.6" y="61.8">GND</text>
<text x="95.3" y="61.8">220k</text>
<text x="113" y="60.6">2k2</text>
<text x="138.9" y="60.6">GND</text>
<text x="262.9" y="65.6">4069</text>
<text x="263.2" y="63.1">IC1B</text>
<text x="39.2" y="66.3">BU3</text>
<text x="39.4" y="68.8">CV2</text>
<text x="57.3" y="72">B50k</text>
<text x="59.5" y="69.4">P3</text>
<text x="73.1" y="72">47k</text>
<text x="73.6" y="69.4">R?</text>
<text x="113" y="66.9">P7</text>
<text x="113" y="69.4">2k5</text>
<text x="123.2" y="66.9">R?</text>
<text x="123.2" y="69.4">270k</text>
<text x="52.6" y="75.8">GND</text>
<text x="84.3" y="77.1">GND</text>
<text x="90.3" y="77.1">100k</text>
<text x="91.4" y="74.5">P6</text>
<text x="96.4" y="77.1">-12V</text>
<text x="108.5" y="77.1">GND</text>
<text x="118" y="77.1">-12V</text>
<text x="62.7" y="80.9">GND</text>
<text x="134.6" y="83.4">R?</text>
<text x="194.3" y="83.4">R?</text>
<text x="254.5" y="78.3">GND</text>
<text x="262.9" y="80.9">4069</text>
<text x="263.2" y="78.3">IC1C</text>
<text x="80.1" y="88.5">100p</text>
<text x="81.2" y="86">C4</text>
<text x="134.6" y="86">1k</text>
<text x="194.3" y="86">1k</text>
<text x="254.5" y="93.6">GND</text>
<text x="80.6" y="96.1">R13</text>
<text x="80.7" y="98.7">27k</text>
<text x="119.3" y="99.9">C7</text>
<text x="125.6" y="101.2">+12V</text>
<text x="147.3" y="101.2">C2</text>
<text x="179" y="99.9">C9</text>
<text x="185.3" y="101.2">+12V</text>
<text x="206.9" y="101.2">C3</text>
<text x="253.9" y="98.7">+12V</text>
<text x="262.9" y="98.7">4069</text>
<text x="263.2" y="96.1">IC1D</text>
<text x="83.8" y="107.5">R?</text>
<text x="118.2" y="102.5">100n</text>
<text x="146.1" y="103.7">330p</text>
<text x="177.9" y="102.5">100n</text>
<text x="205.8" y="103.7">330p</text>
<text x="23.9" y="113.3">BU1</text>
<text x="66.1" y="113.9">220n</text>
<text x="67.2" y="111.4">C1</text>
<text x="82.9" y="113.9">IC1A</text>
<text x="83.3" y="110.1">27k</text>
<text x="102.3" y="113.9">47k</text>
<text x="102.9" y="111.4">R?</text>
<text x="114.8" y="111.4">GND</text>
<text x="146.4" y="111.4">IC1F</text>
<text x="164.5" y="113.9">47k</text>
<text x="165.1" y="111.4">R?</text>
<text x="174.5" y="111.4">GND</text>
<text x="206.1" y="111.4">IC1E</text>
<text x="220" y="113.9">Jumper</text>
<text x="222.3" y="111.4">J1</text>
<text x="19.9" y="115.8">Audio</text>
<text x="26.2" y="115.8">In</text>
<text x="43.5" y="119">A50k</text>
<text x="45.6" y="116.4">P1</text>
<text x="57.9" y="119">27k</text>
<text x="58.4" y="116.4">R?</text>
<text x="81.3" y="119">4069</text>
<text x="101.5" y="119">+12V</text>
<text x="119.4" y="117.7">R?</text>
<text x="125.9" y="119">+</text>
<text x="129.1" y="119.3" transform="rotate(-90 129.1 119.3)">V-</text>
<text x="129.1" y="114.8" transform="rotate(-90 129.1 114.8)">V+</text>
<text x="131.7" y="117.5" transform="rotate(-90 131.7 117.5)">BIAS</text>
<text x="144.8" y="116.4">4069</text>
<text x="161.2" y="119">+12V</text>
<text x="177.8" y="117.7">R?</text>
<text x="185.5" y="119">+</text>
<text x="188.8" y="119.3" transform="rotate(-90 188.8 119.3)">V-</text>
<text x="188.8" y="114.8" transform="rotate(-90 188.8 114.8)">V+</text>
<text x="191.4" y="117.5" transform="rotate(-90 191.4 117.5)">BIAS</text>
<text x="204.5" y="116.4">4069</text>
<text x="37.3" y="122.8">GND</text>
<text x="108.7" y="124.1">27k</text>
<text x="109.2" y="121.5">R?</text>
<text x="119.4" y="120.2">1k</text>
<text x="129.1" y="122.8">CA3080A</text>
<text x="131.7" y="120.2">IC2</text>
<text x="168.4" y="124.1">27k</text>
<text x="168.9" y="121.5">R?</text>
<text x="177.8" y="120.2">1k</text>
<text x="188.8" y="122.8">CA3080A</text>
<text x="191.4" y="120.2">IC3</text>
<text x="48.8" y="127.9">GND</text>
<text x="119.4" y="130.4">27k</text>
<text x="119.4" y="127.9">R?</text>
<text x="126.2" y="129.1">GND</text>
<text x="177.8" y="130.4">27k</text>
<text x="177.8" y="127.9">R?</text>
<text x="185.9" y="129.1">GND</text>
<text x="82.5" y="136.8">D1</text>
<text x="230.2" y="136.8">IC4A</text>
<text x="245.7" y="136.8">C11</text>
<text x="80" y="139.3">1N4148</text>
<text x="114.8" y="138">GND</text>
<text x="147.2" y="141.8">1M</text>
<text x="147.3" y="139.3">R?</text>
<text x="173.2" y="138">GND</text>
<text x="213.2" y="143.1">P5</text>
<text x="227.4" y="143.1">NE5532</text>
<text x="245.8" y="139.3">10u</text>
<text x="262.9" y="142.5">BU5</text>
<text x="78.7" y="144.4">D2</text>
<text x="80" y="148.2">1N4148</text>
<text x="160" y="145.6">R?</text>
<text x="160" y="148.2">1k</text>
<text x="169.5" y="145.6">C10</text>
<text x="169.6" y="148.2">10u</text>
<text x="211" y="145.6">B50k</text>
<text x="227.5" y="145.6">+</text>
<text x="262.9" y="145">LP/HP</text>
<text x="270.3" y="145">Out</text>
<text x="82.5" y="154.5">R?</text>
<text x="160" y="154.5">P4</text>
<text x="186.7" y="151.4">BU4</text>
<text x="186.7" y="153.9">BP</text>
<text x="190.4" y="153.9">Out</text>
<text x="249.4" y="152">GND</text>
<text x="82" y="157.1">27k</text>
<text x="147.3" y="159.6">R?</text>
<text x="160" y="157.1">B50k</text>
<text x="173.2" y="160.9">GND</text>
<text x="146.2" y="162.2">100k</text>
<text x="160" y="164.7">C6</text>
<text x="160" y="167.2">220n</text>
<text x="155.4" y="173.6">GND</text>
</g>
<g font-size="1.8" fill="#a90000">
<text x="128.8" y="27.7">7</text>
<text x="141.5" y="25.1">5</text>
<text x="242.3" y="26.7" transform="rotate(-90 242.3 26.7)">14</text>
<text x="141.5" y="30.2">6</text>
<text x="210.7" y="35.3">5</text>
<text x="210.7" y="32.8">7</text>
<text x="210.7" y="30.2">9</text>
<text x="219" y="30.2">10</text>
<text x="219.6" y="35.3">6</text>
<text x="219.6" y="32.8">8</text>
<text x="261.4" y="30.6" transform="rotate(-90 261.4 30.6)">8</text>
<text x="63.2" y="36.9" transform="rotate(-90 63.2 36.9)">3</text>
<text x="66" y="39.1">2</text>
<text x="210.7" y="40.4">1</text>
<text x="210.7" y="37.8">3</text>
<text x="219.6" y="40.4">2</text>
<text x="219.6" y="37.8">4</text>
<text x="261.4" y="42" transform="rotate(-90 261.4 42)">4</text>
<text x="63.2" y="43.3" transform="rotate(-90 63.2 43.3)">1</text>
<text x="242.3" y="46.4" transform="rotate(-90 242.3 46.4)">7</text>
<text x="51.5" y="53.1">T</text>
<text x="115.2" y="53.1">2</text>
<text x="120.4" y="50.2" transform="rotate(-90 120.4 50.2)">3</text>
<text x="131.8" y="50.2" transform="rotate(-90 131.8 50.2)">3</text>
<text x="136.1" y="53.1">2</text>
<text x="51.4" y="55.6">S</text>
<text x="120.4" y="57.9" transform="rotate(-90 120.4 57.9)">1</text>
<text x="131.8" y="57.9" transform="rotate(-90 131.8 57.9)">1</text>
<text x="51.5" y="65.8">T</text>
<text x="110.2" y="64.8" transform="rotate(-90 110.2 64.8)">1</text>
<text x="51.4" y="68.3">S</text>
<text x="64.5" y="68.7" transform="rotate(-90 64.5 68.7)">3</text>
<text x="67.2" y="70.9">2</text>
<text x="88.8" y="69.6">1</text>
<text x="92.5" y="67.4" transform="rotate(-90 92.5 67.4)">2</text>
<text x="95.2" y="69.6">3</text>
<text x="106.6" y="67.1">2</text>
<text x="259" y="70.9">3</text>
<text x="270.4" y="70.9">4</text>
<text x="259" y="86.1">5</text>
<text x="270.4" y="86.1">6</text>
<text x="259" y="103.9">9</text>
<text x="270.4" y="103.9">8</text>
<text x="36.2" y="112.8">T</text>
<text x="123.8" y="112.8">2</text>
<text x="128" y="110.6" transform="rotate(-90 128 110.6)">7</text>
<text x="130.6" y="111.2" transform="rotate(-90 130.6 111.2)">5</text>
<text x="183.4" y="112.8">2</text>
<text x="187.7" y="110.6" transform="rotate(-90 187.7 110.6)">7</text>
<text x="190.2" y="111.2" transform="rotate(-90 190.2 111.2)">5</text>
<text x="36.1" y="115.3">S</text>
<text x="50.5" y="115.6" transform="rotate(-90 50.5 115.6)">3</text>
<text x="53.3" y="117.9">2</text>
<text x="78.7" y="117.9">1</text>
<text x="90.1" y="117.9">2</text>
<text x="123.8" y="117.9">3</text>
<text x="136.5" y="115.3">6</text>
<text x="141.6" y="115.3">13</text>
<text x="153" y="115.3">12</text>
<text x="183.4" y="117.9">3</text>
<text x="196.1" y="115.3">6</text>
<text x="201.3" y="115.3">11</text>
<text x="212.7" y="115.3">10</text>
<text x="50.5" y="122" transform="rotate(-90 50.5 122)">1</text>
<text x="128" y="122" transform="rotate(-90 128 122)">4</text>
<text x="187.7" y="122" transform="rotate(-90 187.7 122)">4</text>
<text x="218.2" y="142.3" transform="rotate(-90 218.2 142.3)">3</text>
<text x="225.4" y="139.4">2</text>
<text x="238.1" y="142">1</text>
<text x="253.4" y="142">T</text>
<text x="218.2" y="148.7" transform="rotate(-90 218.2 148.7)">1</text>
<text x="220.9" y="144.5">2</text>
<text x="225.4" y="144.5">3</text>
<text x="253.3" y="144.5">S</text>
<text x="153.6" y="156">2</text>
<text x="157.2" y="153.7" transform="rotate(-90 157.2 153.7)">1</text>
<text x="177.1" y="153.4">S</text>
<text x="177.2" y="150.9">T</text>
<text x="157.2" y="160.1" transform="rotate(-90 157.2 160.1)">3</text>
</g>
<g font-size="1.8" fill="#0000c2">
<text x="57.1" y="42.5">Frq.</text>
<text x="58.5" y="74.3">CV2</text>
<text x="44.4" y="121.3">Lev.</text>
<text x="212.6" y="147.9">Mix</text>
<text x="160" y="159.4">Res.</text>
</g>
<g font-size="1.8" fill="#0f0f0f">
<text x="95" y="117.8">HP</text>
<text x="214.6" y="138.1">HP</text>
<text x="214.6" y="152.1">LP</text>
</g>
<text font-size="1.8" fill="#009600" x="228.6" y="115.2">LP</text>
</svg>
